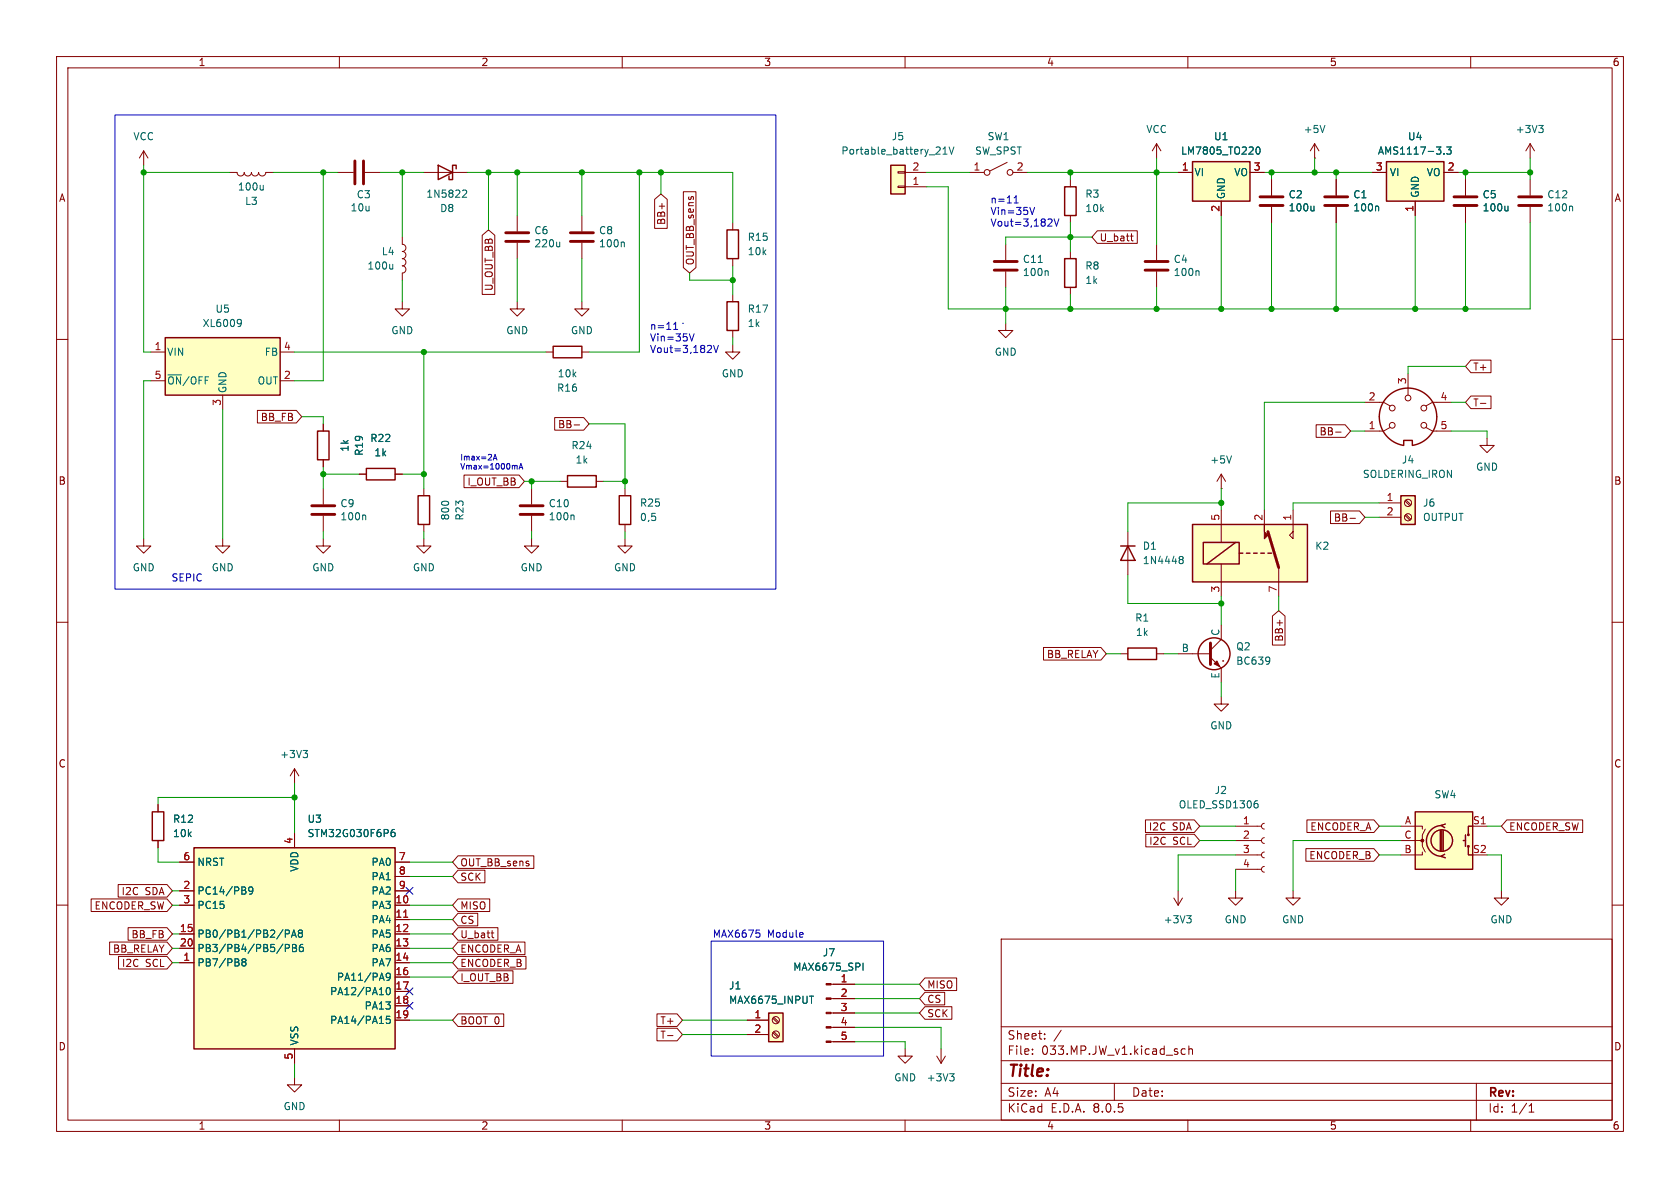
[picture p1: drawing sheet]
<svg xmlns="http://www.w3.org/2000/svg" width="297mm" height="210mm" viewBox="0 0 297 210" stroke-linecap="round" stroke-linejoin="round" font-family="sans-serif">
<g fill="none" stroke="#840000" stroke-width=".18">
<path d="M10 10h277v190h-277zM12 12h273v186h-273zM60 10v2M110 10v2M160 10v2M210 10v2M260 10v2M40.6 30.5h1.3a.64 .64 0 0 0 .6 .6 .64 .64 0 0 0 .7-.6 .64 .64 0 0 0 .6 .6 .64 .64 0 0 0 .6-.6 .64 .64 0 0 0 .7 .6 .64 .64 0 0 0 .6-.6 .64 .64 0 0 0 .7 .6 .64 .64 0 0 0 .6-.6h1.3M59.7 30.5h2.8M64.5 30.5h2.8M74.9 30.5h7.6M91.4 38.1v2.8"/>
<path d="M129.5 39.4v1.2M171.4 30.5h2.6M178.1 28.7l-3.1 1.5M179.1 30.5h2.5M224.8 31.8v2.7M224.8 36.6v2.8M232.4 27.9h.1M232.4 25.4l-.8 1.3M232.4 25.4v2.5M232.4 25.4l.8 1.3M259.1 31.8v2.7M259.1 36.6v2.8"/>
<path d="M10 60h2M71.1 53.3v1.3h-1.3l1.3 1.3 1.3-1.3h-1.3M71.1 41.9v1.3a.64 .64 0 0 1 .7 .6 .64 .64 0 0 1-.7 .7 .64 .64 0 0 1 .7 .6 .64 .64 0 0 1-.7 .6M71.1 45.7a.64 .64 0 0 1 .7 .7 .64 .64 0 0 1-.7 .6 .64 .64 0 0 1 .7 .6 .64 .64 0 0 1-.7 .7v1.2M91.4 53.3v1.3h1.3l-1.3 1.3-1.2-1.3h1.2M91.4 42.9v2.8M129.5 45.7v1.3M129.5 52.1v1.2M129.5 58.4v1.3M177.8 57.2v1.2h1.3l-1.3 1.3-1.3-1.3h1.3M177.8 43.2v2.8M177.8 48v2.8"/>
<path d="M189.2 44.5v1.2M189.2 50.8v1.3M285 60h2M96.5 62.2h1.3M102.9 62.2h1.2M129.5 61v1.2h1.3l-1.3 1.3-1.2-1.3h1.2M99.1 85.1h1.2M105.4 85.1h1.3M199.4 94v7.6M10 110h2M198.1 115.6h1.3M204.5 115.6h1.2"/>
<path d="M285 110h2M215.9 123.2v1.3h1.3l-1.3 1.2-1.3-1.2h1.3M10 160h2M228.6 157.5v1.3h1.3l-1.3 1.2-1.3-1.2h1.3M285 160h2M177 166h108v32h-108zM60 198v2M110 198v2M160 198v2M177 194.5h108M177 191.5h108M177 187.5h108"/>
<path d="M177 181.5h108M182.5 186.3v.1M182.5 185.5v.1M184.7 183.6v.1M184.7 182.8v.1M187.6 182.1l-1.3 2M197 191.5v3M209.5 185.5l-.4-.1-.3 .3v.4l.2 .2h.5M210 198v2M210.2 185.5l.2-.1 .3 .1 .1 .9M210.2 184.9v1.5M260 198v2"/>
<path d="M261 191.5v6.5M270.3 196.6h.9M270.3 195.5l.4-.4v1.5"/>
<circle cx="174.5" cy="30.5" r=".51"/>
<circle cx="178.6" cy="30.5" r=".51"/>
</g>
<path d="M77.5 29.2l2.5 1.3-2.5 1.3zM80.6 29.8v-.6h-.6v2.6h-.6v-.7M128.5 53.3h2.1v5.1h-2.1zM128.5 40.6h2.1v5.1h-2.1zM188.2 45.7h2v5.1h-2zM97.8 61.2h5.1v2h-5.1zM100.3 84.1h5.1v2h-5.1zM198.1 96.5h2.6M199.4 96.5l1.3 2.6h-2.6zM199.4 114.6h5.1v2h-5.1z" fill="none" stroke="#840000" stroke-width=".25"/>
<g fill="none" stroke="#006464" stroke-width=".18">
<path d="M46.5 32.8v.8M46.5 33.5l-.1 .1M82 33.6l.4 .1 .1 .3-.8 .9h.8M232.3 36.4v.9M232.3 37.2l-.2 .1M234.2 22.2l-.4 1.2M266.6 36.4v.9M266.6 37.2l-.2 .1M69.4 46.7v.9M69.4 47.4l-.1 .2M98.9 42.8v.8M98.9 43.5l-.1 .1"/>
<path d="M183.6 46.4h.7M185.1 47.9l.2 .1v.7M208.6 98.9h.1M208.6 98.4h.3l.2 .1 .1 .2-.3 .2M208.7 98.9h.2M208.7 98.9l-.1 .1M208.9 98.9l.3 .3-.1 .3-.2 .1h-.3"/>
</g>
<path d="M62.7 28.4v4.1M64.3 28.4v4.1M222.8 36.3h4M222.8 34.8h4M257 36.3h4.1M257 34.8h4.1M89.4 42.7h4.1M89.4 41.1h4.1M175.8 47.8h4M175.8 46.2h4" fill="none" stroke="#840000" stroke-width=".51"/>
<path d="M157.5 29.2h2.5v5.1h-2.5z" fill="#ffffc2"/>
<path d="M158.7 30.4h1.3v.2h-1.3zM158.7 32.9h1.3v.2h-1.3zM160 33h3.8M160 30.5h3.8M208.3 115.6h5.7M214 116.2l1.9 1.9v2.6M215.9 110.5v2.5l-1.9 1.9M216.2 116.8h.1" fill="none" stroke="#840000" stroke-width=".18"/>
<g fill="none" stroke="#840000" stroke-width=".25">
<path d="M157.5 29.2h2.5v5.1h-2.5z"/>
<circle cx="214.6" cy="115.6" r="2.82"/>
</g>
<path d="M166.7 27.2h.7M166.7 26.3l.4-.3v1.2M167.8 26l.4 1.2 .4-1.2M224.4 116.2v.1a1.07 1.07 0 0 1-.1 1M224.5 116.7l-.1 .2" fill="none" stroke="#006464" stroke-width=".18"/>
<path d="M214 113.7v3.8" fill="none" stroke="#840000" stroke-width=".51"/>
<path d="M214.6 117.3l.5-.5 .5 1.1z" fill="#840000" stroke="#840000" stroke-width=".18"/>
<path d="M210.8 92.7h20.3v10.2h-20.3z" fill="#ffffc2"/>
<g fill="none" stroke="#840000" stroke-width=".18">
<path d="M270.5 31.8v2.7M270.5 36.6v2.8M110.5 95.3v1.2h1.3l-1.3 1.3-1.3-1.3h1.3M110.5 86.4v1.2M110.5 92.7v1.3M215.9 86.4h.1M215.9 83.8v2.6M215.9 90.2v5.7M215.9 99.7v5.7M215.9 83.8l-.8 1.3M215.9 83.8l.8 1.3M223.5 90.2v2.5"/>
<path d="M228.6 90.2v5.1l-.6-.7 .6-.6M226.1 100.3v5.1M218.4 153.7h4.6M218.4 151.1h4.6M218.4 148.6h4.6M218.4 146.1h4.6M223.5 153.2l-.3 .1-.2 .4 .2 .3 .3 .2M223.5 150.6l-.3 .2-.2 .3 .2 .4 .3 .1M223.5 148.1l-.3 .1-.2 .4 .2 .3 .3 .2M223.5 145.5l-.3 .2-.2 .4 .2 .3 .3 .2"/>
</g>
<path d="M109.5 87.6h2v5.1h-2zM210.8 92.7h20.3v10.2h-20.3zM212.7 95.9h6.4v3.8h-6.4zM218.4 95.9l-5 3.8M219.1 97.8h.6M220.3 97.8h.7M221.6 97.8h.6M222.9 97.8h.6M224.2 97.8h.6" fill="none" stroke="#840000" stroke-width=".25"/>
<path d="M268.5 36.3h4M268.5 34.8h4M224.2 94l1.9 6.3" fill="none" stroke="#840000" stroke-width=".51"/>
<path d="M223.5 92.7v1.3l.7 .6-.7 .7z" fill="#840000" stroke="#840000" stroke-width=".18"/>
<path d="M277.8 36.4l.2 .2v.7M217.7 80.6l-.4 1.3M222.1 141.5h.2M222.2 142l.2 .3v.3l-.2 .2" fill="none" stroke="#006464" stroke-width=".18"/>
<path d="M135.9 179.1h2.5v5.1h-2.5z" fill="#ffffc2"/>
<path d="M135.9 179.1h2.5v5.1h-2.5z" fill="none" stroke="#840000" stroke-width=".25"/>
<g fill="none" stroke="#840000" stroke-width=".18">
<path d="M270.5 25.4l-.8 1.3M270.5 25.4v2.5M270.5 25.4l.8 1.3M136.8 179.8l.9 .9M132.1 180.3h3.8M132.1 182.9h3.8M136.6 182.5l.9 .9M136.6 180l.9 .8M136.8 182.4l.9 .8"/>
<circle cx="137.2" cy="182.9" r=".63"/>
<circle cx="137.2" cy="180.3" r=".63"/>
</g>
<path d="M272 22.2h.8l-.4 .5M272.6 22.7l.2 .2v.3l-.2 .2M143.1 176.1h.7M143.5 176.1v1.3" fill="none" stroke="#006464" stroke-width=".18"/>
<path d="M245.1 28.6h10.2v7h-10.2z" fill="#ffffc2"/>
<path d="M245.1 28.6h10.2v7h-10.2z" fill="none" stroke="#840000" stroke-width=".25"/>
<g fill="none" stroke="#840000" stroke-width=".18">
<path d="M236.2 31.8v2.7M236.2 36.6v2.8M242.6 30.5h2.5M250.2 35.6v2.5M255.3 30.5h2.5M204.5 43.2v2.8M204.5 48v2.8M146.9 179.1h4.2M146.9 176.5h4.2M146.9 174h4.2M146.9 184.2h4.2M146.9 181.6h4.2"/>
<path d="M165.6 186.7l.8 1.3M166.4 185.4v2.6M167.1 186.7l-.7 1.3"/>
</g>
<path d="M243.5 36.4l.2 .2v.7M255.3 27.1v.1M255.8 26h.7l-.4 .5 .4 .1v.5l-.2 .1-.5-.1M211.8 47.9l.2 .1v.7M152.6 170.3v1.2M167.9 189.8h.8l-.5 .5M168.4 190.3l.3 .2v.3l-.3 .3" fill="none" stroke="#006464" stroke-width=".18"/>
<g fill="#840000" stroke="#840000" stroke-width=".18">
<path d="M146 184h.9v.3h-.9z"/>
<path d="M146 181.5h.9v.2h-.9z"/>
<path d="M146 178.9h.9v.3h-.9z"/>
<path d="M146 176.4h.9v.3h-.9z"/>
<path d="M146 173.9h.9v.2h-.9z"/>
</g>
<path d="M234.2 36.3h4.1M234.2 34.8h4.1M202.4 47.8h4.1M202.4 46.2h4.1" fill="none" stroke="#840000" stroke-width=".51"/>
<path d="M250.2 143.5h10.1v10.2h-10.1z" fill="#ffffc2"/>
<g fill="none" stroke="#840000" stroke-width=".25">
<path d="M250.2 143.5h10.1v10.2h-10.1zM254.6 146.8v3.6M254.9 145.9a2.73 2.73 0 0 0-2.7 2.7 2.73 2.73 0 0 0 2.7 2.8M254.9 146.8v3.6M255.1 146.8v3.6M255.4 151l-.6 .4 .7 .2M255.5 145.7l-.7 .2 .6 .4M258.7 148.6h.4M259.1 147.6v2M259.6 149.6v1.5h.7M260.3 146.1h-.7v1.5"/>
<circle cx="254.9" cy="148.6" r="1.9"/>
<circle cx="259.6" cy="147.6" r=".13"/>
<circle cx="259.6" cy="149.6" r=".13"/>
</g>
<circle cx="251.5" cy="148.6" r=".25" fill="#840000" stroke="#840000" stroke-width=".18"/>
<path d="M102.9 38.1v2.8M102.9 53.3v1.3h1.2l-1.2 1.3-1.3-1.3h1.3M102.9 42.9v2.8M247.6 146.1h3.9v.5M247.6 148.6h3.9v1l.5 1M251.5 150.6v.5h-3.9M252 146.6l-.5 1v1h-.5M260.3 146.1h2.6M265.4 157.5v1.3h1.3l-1.3 1.2-1.2-1.2h1.2M52.1 190.5v1.3h1.2l-1.2 1.2-1.3-1.2h1.3M160 185.4v1.3h1.3l-1.3 1.3-1.3-1.3h1.3" fill="none" stroke="#840000" stroke-width=".18"/>
<path d="M100.8 42.7h4.1M100.8 41.1h4.1" fill="none" stroke="#840000" stroke-width=".51"/>
<path d="M110.2 42.8l.2 .2v.6" fill="none" stroke="#006464" stroke-width=".18"/>
<path d="M34.3 149.9h35.5v35.5h-35.5z" fill="#ffffc2"/>
<path d="M248.2 78.6v-.7h1.5v.7M249.7 78.7a5.1 5.1 0 0 0 3.5-7.8 5.1 5.1 0 0 0-8.6 0 5.1 5.1 0 0 0 3.6 7.8M26.9 143.5h2.1v5.1h-2.1zM34.3 149.9h35.5v35.5h-35.5z" fill="none" stroke="#840000" stroke-width=".25"/>
<g fill="none" stroke="#840000" stroke-width=".18">
<path d="M204.5 25.4l-.8 1.3M204.5 25.4v2.5M204.5 25.4l.7 1.3M241.3 71.1h3.3l1.1 .7M245.7 75.6l-1.1 .6h-3.3M248.9 66v3.9M252.1 75.6l1.1 .6h3.3M256.5 71.1h-3.3l-1.1 .7M262.9 77.5v1.2h1.3l-1.3 1.3-1.3-1.3h1.3M39.4 95.3v1.2h-1.3l1.3 1.3 1.2-1.3h-1.2M52.1 135.9v2.5M52.1 135.9l-.8 1.3"/>
<path d="M52.1 135.9l.7 1.3M27.9 142.2v1.3M27.9 148.6v1.3M31.7 157.5h2.6M31.7 152.4h2.6M52.1 147.3v2.6M69.8 157.5h2.6M69.8 152.4h2.6M69.8 154.9h2.6M207.5 158.8l.8 1.2M208.3 157.5v2.5M209 158.8l-.7 1.2"/>
<path d="M218.4 157.5v1.3h1.3l-1.3 1.2-1.2-1.2h1.2M31.7 170.2h2.6M31.7 160h2.6M31.7 165.1h2.6M31.7 167.6h2.6M69.8 170.2h2.6M69.8 160h2.6M69.8 162.6h2.6M69.8 165.1h2.6M69.8 167.6h2.6M69.8 172.7h2.6M69.8 175.3h2.6"/>
<path d="M69.8 177.8h2.6M52.1 185.4v2.6M69.8 180.3h2.6"/>
<circle cx="246.1" cy="75.2" r=".51"/>
<circle cx="246.1" cy="72.1" r=".51"/>
<circle cx="248.9" cy="70.4" r=".51"/>
<circle cx="251.7" cy="75.2" r=".51"/>
<circle cx="251.7" cy="72.1" r=".51"/>
</g>
<g fill="none" stroke="#006464" stroke-width=".18">
<path d="M53.6 132.7h.8l-.5 .4M54.1 133.1l.3 .3v.3l-.3 .2M44.7 157.3l-.2 .3-.4-.1-.1-.2 .1-.4 .4-.1 .1 .1a.84 .84 0 0 1-.3 1.2h-.2M69.7 146.6l-.3 .1a.85 .85 0 0 0 0 1.2l.4-.1 .1-.4-.3-.3-.3 .1-.2 .2M43 170l-.2-.2 .2-.3h.2l.3 .2-.3 .3M43 170l-.2 .3v.3l.2 .2 .4-.1 .1-.2v-.2l-.3-.3M43 170h.2M50.4 165.1l.6-.1 .2-.2-.1-.3-.7-.1v1.3M50.4 167.6h.6l.2-.2-.1-.3-.7-.2v1.3M51.5 165.7l.5-1.3 .4 1.3M51.7 165.3h.6M51.7 166.9h.4l.3 .3-.3 .4 .3 .1v.3l-.2 .2h-.5z"/>
<path d="M51.7 167.6h.4M53 165l-.3-.3 .3-.3h.2l.3 .3-.3 .3M53 165l-.3 .2 .1 .4 .2 .1 .3-.1 .2-.2-.1-.3-.2-.1M53 165h.2M53.5 166.9l-.3 .1a.86 .86 0 0 0 0 1.2l.4-.1v-.4l-.2-.3-.4 .1-.1 .2M68.4 174.7l.2-.1a.68 .68 0 0 1 .4 .6 .68 .68 0 0 1-.4 .6l-.2-.1-.1-.3zM68.9 179.6h-.6v.7l.2-.2 .4 .1 .1 .2-.1 .4-.1 .1-.5-.1M69 172.6l-.2 .2h-.4l-.1-.2 .1-.5 .4-.1 .1 .2a.84 .84 0 0 1-.3 1.1h-.2M209.8 161.9h.8l-.4 .5M210.3 162.4l.3 .2v.3l-.3 .2"/>
</g>
<path d="M71.4 162.1h.7" fill="none" stroke="#a90000" stroke-width=".18"/>
<path d="M247.6 87.6h2.6v5.1h-2.6z" fill="#ffffc2"/>
<path d="M188.2 33h2v5.1h-2zM56.1 76.2h2.1v5.1h-2.1zM64.8 82.8h5v2h-5zM247.6 87.6h2.6v5.1h-2.6z" fill="none" stroke="#840000" stroke-width=".25"/>
<g fill="none" stroke="#840000" stroke-width=".18">
<path d="M189.2 31.8v1.2M189.2 38.1v1.3M57.1 74.9v1.3M57.1 81.3v1.3M63.5 83.8h1.3M69.8 83.8h1.3M94 86.4v2.8M94 91.2v2.8M243.8 88.9h3.8M243.8 91.4h3.8M248.4 91.1l.9 .8M248.4 88.6l.9 .8"/>
<path d="M248.6 90.9l.8 .9M248.6 88.4l.8 .8"/>
<circle cx="248.9" cy="88.9" r=".63"/>
<circle cx="248.9" cy="91.4" r=".63"/>
</g>
<path d="M91.9 90.9h4.1M91.9 89.4h4.1" fill="none" stroke="#840000" stroke-width=".51"/>
<path d="M101.3 91l.2 .2v.7" fill="none" stroke="#006464" stroke-width=".18"/>
<path d="M210.8 28.6h10.2v7h-10.2z" fill="#ffffc2"/>
<path d="M210.8 28.6h10.2v7h-10.2z" fill="none" stroke="#840000" stroke-width=".25"/>
<path d="M208.3 30.5h2.5M215.9 35.6v2.5M221 30.5h2.5M25.4 95.3v1.2h-1.3l1.3 1.3 1.3-1.3h-1.3M57.1 95.3v1.2h1.3l-1.3 1.3-1.2-1.3h1.2M57.1 86.4v2.8M57.1 91.2v2.8M94 95.3v1.2h1.2l-1.2 1.3-1.3-1.3h1.3" fill="none" stroke="#840000" stroke-width=".18"/>
<path d="M222.2 26.1l.1-.1a.68 .68 0 0 1 .5 .6 .68 .68 0 0 1-.5 .6l-.1-.1-.2-.3zM64.5 91l.2 .2v.7" fill="none" stroke="#006464" stroke-width=".18"/>
<path d="M55.1 90.9h4.1M55.1 89.4h4.1" fill="none" stroke="#840000" stroke-width=".51"/>
<path d="M29.2 59.7h20.3v10.2h-20.3z" fill="#ffffc2"/>
<path d="M29.2 59.7h20.3v10.2h-20.3zM73.9 87.6h2v5.1h-2z" fill="none" stroke="#840000" stroke-width=".25"/>
<g fill="none" stroke="#840000" stroke-width=".18">
<path d="M25.4 26.7l-.8 1.2M25.4 26.7v2.5M25.4 26.7l.8 1.2M115.7 35.2l1.1-.9 1.2 .9v5.2h-2.3zM120.8 33.9h2.2v13.4l-1.1 1-1.1-1zM208.3 30.5h2.5M215.9 35.6v2.5M221 30.5h2.5M224.8 31.8v2.7M224.8 36.6v2.8M236.2 31.8v2.7M236.2 36.6v2.8"/>
<path d="M242.6 30.5h2.5M250.2 35.6v2.5M255.3 30.5h2.5M259.1 31.8v2.7M259.1 36.6v2.8M85.2 41.6l1.2-1 1.1 1v10.4h-2.3zM194 40.8h7.1v2.2h-7.1l-1-1.1zM199.9 41.7h.4M200.1 42.5l.2 .1M26.7 62.2h2.5M26.7 67.3h2.5M39.4 69.9v2.5"/>
<path d="M45.5 72.5h6.9l.9 1.2-.9 1.1h-6.9zM49.5 62.2h2.6M49.5 67.3h2.6M57.1 74.9v1.3M98.1 73.8h5.1l.9 1.1-.9 1.1h-5.1zM101.5 75.1h1M232.7 75.1h5.1l1 1.1-1 1.1h-5.1zM236.1 76.4h1M260 63.7h3.6v2.2h-3.6l-.9-1.1zM260 70h3.6v2.2h-3.6l-.9-1.1zM261.7 71.3h1M57.1 81.3v1.3"/>
<path d="M63.5 83.8h1.3M69.8 83.8h1.3M74.9 95.3v1.2h1.3l-1.3 1.3-1.2-1.3h1.2M74.9 86.4v1.2M74.9 92.7v1.3M82 84h9.8l.9 1.1-.9 1.1h-9.8zM235.2 90.3h5.1l1 1.1-1 1.2h-5.1zM238.7 91.6h.9M184.5 114.5h10.1l1 1.1-1 1.1h-10.1zM224.9 108.9l1.2-.9 1.1 .9v5.1h-2.3zM16.1 158.9h13.4l1 1.1-1 1.1h-13.4zM20.9 156.4h8.6l1 1.1-1 1.1h-8.6z"/>
<path d="M27.9 142.2v1.3M27.9 148.6v1.3M31.7 157.5h2.6M31.7 152.4h2.6M52.1 147.3v2.6M69.8 157.5h2.6M69.8 152.4h2.6M69.8 154.9h2.6M81 153.8h4.7v2.3h-4.7l-1-1.2zM81 158.9h5.6v2.2h-5.6l-1-1.1zM81 151.3h13.4v2.2h-13.4l-1-1.1zM202.5 144.9h8.6l1 1.2-1 1.1h-8.6z"/>
<path d="M202.6 147.5h8.5l1 1.1-1 1.1h-8.5zM230.9 150h12l.9 1.1-.9 1.1h-12zM231 144.9h11.9l.9 1.2-.9 1.1h-11.9zM266.4 144.9h13.4v2.3h-13.4l-1-1.1zM19.4 166.5h10.1l1 1.1-1 1.2h-10.1zM21 169.1h8.5l1 1.1-1 1.1h-8.5zM22.6 164h6.9l1 1.1-1 1.1h-6.9zM31.7 170.2h2.6M31.7 160h2.6M31.7 165.1h2.6M31.7 167.6h2.6M69.8 170.2h2.6"/>
<path d="M69.8 160h2.6M69.8 162.6h2.6M69.8 165.1h2.6M69.8 167.6h2.6M69.8 172.7h2.6M69.8 175.3h2.6M69.8 177.8h2.6M81 161.4h3.5v2.3h-3.5l-1-1.1zM81 164h7v2.2h-7l-1-1.1zM81 169.1h12v2.2h-12l-1-1.1zM81 166.5h11.8v2.3h-11.8l-1-1.2zM81 179.2h8.1v2.3h-8.1l-1-1.2z"/>
<path d="M81 171.6h9.7v2.2h-9.7l-1-1.1zM86.8 164.9h.5M87.1 165.7l.2 .1M116.1 179.2h3.6l.9 1.1-.9 1.2h-3.6zM147.3 174h3.8M147.3 176.5h3.8M147.3 179.1h3.8M163.5 178h4.8v2.2h-4.8l-.9-1.1zM163.5 175.4h3.5v2.2h-3.5l-.9-1.1zM163.5 172.9h5.6v2.2h-5.6l-.9-1.1zM52.1 185.4v2.6M69.8 180.3h2.6"/>
<path d="M116.1 181.8h3.6l.9 1.1-.9 1.1h-3.6zM118 183.1h1M132.1 180.3h3.8M132.1 182.9h3.8M147.3 181.6h3.8M147.3 184.2h3.8"/>
</g>
<g fill="none" stroke="#006464" stroke-width=".18">
<path d="M222.2 26.1l.1-.1a.68 .68 0 0 1 .5 .6 .68 .68 0 0 1-.5 .6l-.1-.1-.2-.3zM232.3 36.4v.9M232.3 37.2l-.2 .1M243.5 36.4l.2 .2v.7M255.3 27.1v.1M255.8 26h.7l-.4 .5 .4 .1v.5l-.2 .1-.5-.1M266.6 36.4v.9M266.6 37.2l-.2 .1M42.2 56.5l.4 .1a.84 .84 0 0 1-.3 1.1M42.7 57l-.2 .2h-.3M44.7 157.3l-.2 .3-.4-.1-.1-.2 .1-.4 .4-.1 .1 .1a.84 .84 0 0 1-.3 1.2h-.2M69.7 146.6l-.3 .1a.85 .85 0 0 0 0 1.2l.4-.1 .1-.4-.3-.3-.3 .1-.2 .2"/>
<path d="M43 170l-.2-.2 .2-.3h.2l.3 .2-.3 .3M43 170l-.2 .3v.3l.2 .2 .4-.1 .1-.2v-.2l-.3-.3M43 170h.2M50.4 165.1l.6-.1 .2-.2-.1-.3-.7-.1v1.3M50.4 167.6h.6l.2-.2-.1-.3-.7-.2v1.3M51.5 165.7l.5-1.3 .4 1.3M51.7 165.3h.6M51.7 166.9h.4l.3 .3-.3 .4 .3 .1v.3l-.2 .2h-.5zM51.7 167.6h.4M53 165l-.3-.3 .3-.3h.2l.3 .3-.3 .3M53 165l-.3 .2 .1 .4 .2 .1 .3-.1 .2-.2-.1-.3-.2-.1M53 165h.2"/>
<path d="M53.5 166.9l-.3 .1a.86 .86 0 0 0 0 1.2l.4-.1v-.4l-.2-.3-.4 .1-.1 .2M68.4 174.7l.2-.1a.68 .68 0 0 1 .4 .6 .68 .68 0 0 1-.4 .6l-.2-.1-.1-.3zM68.9 179.6h-.6v.7l.2-.2 .4 .1 .1 .2-.1 .4-.1 .1-.5-.1M69 172.6l-.2 .2h-.4l-.1-.2 .1-.5 .4-.1 .1 .2a.84 .84 0 0 1-.3 1.1h-.2M143.1 176.1h.7M143.5 176.1v1.3M152.6 170.3v1.2"/>
</g>
<g fill="none" stroke="#0000c2" stroke-width=".18">
<path d="M20.3 20.3h116.9v83.8h-116.9zM179.3 35.9h.7M179.3 35l.3-.4v1.3M182.1 36.7l.4 1.2 .4-1.2M185.7 38.7l.3 .2-.1 .3-.7 .8h.8M186.4 38.7l.4 1.3 .4-1.3M119.1 58.2h.7M119.1 57.3l.3-.3v1.2M120.6 57.2h.1M121.9 59l.4 1.3 .4-1.3M125.6 61.1l.2 .2-.1 .3-.7 .7h.8M126.2 61.1l.4 1.2 .4-1.2"/>
<path d="M87.2 81.3l.3-1 .4 1M87.3 81h.5M91.3 82.3l.1 .1v.5M91.8 82.9l.3-1 .3 1M91.9 82.6h.4M125.7 166.4h30.5v20.3h-30.5zM133.7 164.4h.6M134.1 164.9l.3 .2v.3l-.3 .3"/>
</g>
<g fill="none" stroke="#009600" stroke-width=".18">
<path d="M25.4 30.5h15.2M25.4 29.2v33h1.3M48.3 30.5h11.4M57.1 30.5v36.8h-5M67.3 30.5h7.6M71.1 30.5v11.4M82.5 30.5h47v8.9M86.4 30.5v10.1M91.4 30.5v7.6M102.9 30.5v7.6M113 30.5v31.7h-8.9M116.8 30.5v3.8"/>
<path d="M163.8 33h3.8v21.6h102.9v-15.2M163.8 30.5h7.6M181.6 30.5h26.7M189.2 30.5v1.3M189.2 39.4v5.1M204.5 27.9v15.3M215.9 38.1v16.5M223.5 30.5h19.1M224.8 30.5v1.3M224.8 39.4v15.2M232.4 27.9v2.6M236.2 30.5v1.3"/>
<path d="M236.2 39.4v15.2M250.2 38.1v16.5M257.8 30.5h12.7M259.1 30.5v1.3M259.1 39.4v15.2M270.5 27.9v3.9M71.1 49.5v3.8M91.4 45.7v7.6M102.9 45.7v7.6M121.9 48.3v1.2h7.6M129.5 47v5.1M129.5 59.7v1.3"/>
<path d="M177.8 50.8v6.4M189.2 52.1v2.5M193 41.9h-15.2v1.3M204.5 50.8v3.8M26.7 67.3h-1.3v28M39.4 72.4v22.9M52.1 62.2h44.4M53.3 73.7h3.8v1.2M74.9 62.2v24.2M104.1 74.9h6.4v11.5M238.8 76.2h2.5M241.3 71.1h-17.8v19.1"/>
<path d="M256.5 76.2h6.4v1.3M256.5 71.1h2.6M259.1 64.8h-10.2v1.2M57.1 82.6v3.8M57.1 94v1.3M57.1 83.8h6.4M71.1 83.8h3.8M74.9 94v1.3M92.7 85.1h6.4M94 85.1v1.3M94 94v1.3M106.7 85.1h3.8"/>
<path d="M110.5 94v1.3M215.9 86.4v3.8M215.9 88.9h-16.5v5.1M241.3 91.4h2.5M243.8 88.9h-15.2v1.3M195.6 115.6h2.5M199.4 101.6v5.1h16.5M205.7 115.6h2.6M215.9 105.4v5.1M226.1 105.4v2.6M52.1 138.4v8.9M215.9 120.7v2.5"/>
<path d="M27.9 149.9v2.5h3.8M30.5 157.5h1.2M52.1 141h-24.2v1.2M72.4 152.4h7.6M72.4 154.9h7.6M212.1 148.6h6.3M212.1 146.1h6.3M218.4 151.1h-10.1v6.4M218.4 153.7v3.8M243.8 146.1h3.8M243.8 151.1h3.8M247.6 148.6h-19v8.9"/>
<path d="M262.9 146.1h2.5M262.9 151.1h2.5v6.4M30.5 160h1.2M30.5 167.6h1.2M30.5 170.2h1.2M30.5 165.1h1.2M72.4 160h7.6M72.4 167.6h7.6M72.4 170.2h7.6M72.4 165.1h7.6M72.4 162.6h7.6M72.4 172.7h7.6"/>
<path d="M151.1 176.5h11.5M151.1 174h11.5M151.1 179.1h11.5M52.1 188v2.5M72.4 180.3h7.6M120.6 180.3h11.5M120.6 182.9h11.5M151.1 181.6h15.3v3.8M151.1 184.2h8.9v1.2"/>
</g>
<path d="M71.8 156.9l1.2 1.2M73 156.9l-1.2 1.2M71.8 177.2l1.2 1.2M71.8 174.7l1.2 1.2M73 177.2l-1.2 1.2M73 174.7l-1.2 1.2" fill="none" stroke="#000084" stroke-width=".18"/>
<path d="M71.4 162.1h.7" fill="none" stroke="#a90000" stroke-width=".18"/>
<g fill="#009600" stroke="#009600" stroke-width=".18">
<circle cx="177.8" cy="54.6" r=".46"/>
<circle cx="129.5" cy="49.5" r=".46"/>
<circle cx="204.5" cy="30.5" r=".46"/>
<circle cx="189.2" cy="30.5" r=".46"/>
<circle cx="189.2" cy="41.9" r=".46"/>
<circle cx="224.8" cy="30.5" r=".46"/>
<circle cx="215.9" cy="54.6" r=".46"/>
<circle cx="224.8" cy="54.6" r=".46"/>
<circle cx="204.5" cy="54.6" r=".46"/>
<circle cx="189.2" cy="54.6" r=".46"/>
<circle cx="232.4" cy="30.5" r=".46"/>
<circle cx="259.1" cy="30.5" r=".46"/>
<circle cx="259.1" cy="54.6" r=".46"/>
<circle cx="236.2" cy="54.6" r=".46"/>
<circle cx="250.2" cy="54.6" r=".46"/>
<circle cx="270.5" cy="30.5" r=".46"/>
<circle cx="236.2" cy="30.5" r=".46"/>
<circle cx="215.9" cy="106.7" r=".46"/>
<circle cx="215.9" cy="88.9" r=".46"/>
<circle cx="113" cy="30.5" r=".46"/>
<circle cx="116.8" cy="30.5" r=".46"/>
<circle cx="110.5" cy="85.1" r=".46"/>
<circle cx="94" cy="85.1" r=".46"/>
<circle cx="91.4" cy="30.5" r=".46"/>
<circle cx="102.9" cy="30.5" r=".46"/>
<circle cx="71.1" cy="30.5" r=".46"/>
<circle cx="74.9" cy="62.2" r=".46"/>
<circle cx="57.1" cy="30.5" r=".46"/>
<circle cx="25.4" cy="30.5" r=".46"/>
<circle cx="86.4" cy="30.5" r=".46"/>
<circle cx="74.9" cy="83.8" r=".46"/>
<circle cx="57.1" cy="83.8" r=".46"/>
<circle cx="52.1" cy="141" r=".46"/>
</g>
<text font-size="2.8" fill="#840000" x="178" y="190.9">Title:</text>
<g font-size="2.1" fill="#840000">
<text x="178" y="184">Sheet:</text>
<text x="178" y="186.7">File:</text>
<text x="184.1" y="186.7">033.MP.JW_v1.kicad_sch</text>
<text x="178" y="196.9">KiCad</text>
<text x="178" y="194.1">Size:</text>
<text x="184.7" y="194.1">A4</text>
<text x="185.7" y="196.9">E.D.A.</text>
<text x="193.3" y="196.9">8.0.5</text>
<text x="200" y="194.1">Date:</text>
<text x="263" y="194.3">Rev:</text>
<text x="263" y="196.9">Id:</text>
<text x="267.1" y="196.9">1/1</text>
</g>
<g font-size="1.8" fill="#840000">
<text x="35" y="11.9">1</text>
<text x="85" y="11.9">2</text>
<text x="135" y="11.9">3</text>
<text x="185" y="11.9">4</text>
<text x="235" y="11.9">5</text>
<text x="285" y="11.9">6</text>
<text x="10.3" y="35.9">A</text>
<text x="285.3" y="35.9">A</text>
<text x="117.8" y="39.9" transform="rotate(-90 117.8 39.9)">BB+</text>
<text x="122.9" y="47" transform="rotate(-90 122.9 47)">OUT_BB_sens</text>
<text x="194.3" y="42.9">U_batt</text>
<text x="87.3" y="51.5" transform="rotate(-90 87.3 51.5)">U_OUT_BB</text>
<text x="260.3" y="65.7">T+</text>
<text x="46" y="74.6">BB_FB</text>
<text x="98.6" y="75.9">BB-</text>
<text x="233.2" y="77.2">BB-</text>
<text x="260.3" y="72.1">T-</text>
<text x="10.3" y="85.9">B</text>
<text x="82.5" y="86">I_OUT_BB</text>
<text x="285.3" y="85.9">B</text>
<text x="235.7" y="92.4">BB-</text>
<text x="227" y="113.5" transform="rotate(-90 227 113.5)">BB+</text>
<text x="185" y="116.5">BB_RELAY</text>
<text x="10.3" y="135.9">C</text>
<text x="285.3" y="135.9">C</text>
<text x="203" y="147">I2C</text>
<text x="203.1" y="149.5">I2C</text>
<text x="207.3" y="147">SDA</text>
<text x="207.3" y="149.5">SCL</text>
<text x="231.5" y="147">ENCODER_A</text>
<text x="266.7" y="147">ENCODER_SW</text>
<text x="81.3" y="155.9">SCK</text>
<text x="81.3" y="153.4">OUT_BB_sens</text>
<text x="231.4" y="152.1">ENCODER_B</text>
<text x="16.6" y="161">ENCODER_SW</text>
<text x="21.4" y="158.4">I2C</text>
<text x="25.6" y="158.4">SDA</text>
<text x="81.3" y="161">MISO</text>
<text x="23.1" y="166.1">BB_FB</text>
<text x="81.3" y="163.5">CS</text>
<text x="81.3" y="166.1">U_batt</text>
<text x="19.9" y="168.6">BB_RELAY</text>
<text x="21.4" y="171.1">I2C</text>
<text x="25.7" y="171.1">SCL</text>
<text x="81.3" y="171.1">ENCODER_B</text>
<text x="81.3" y="168.6">ENCODER_A</text>
<text x="81.3" y="173.7">I_OUT_BB</text>
<text x="163.8" y="177.5">CS</text>
<text x="163.8" y="174.9">MISO</text>
<text x="10.3" y="185.9">D</text>
<text x="81.3" y="181.3">BOOT 0</text>
<text x="116.6" y="183.8">T-</text>
<text x="116.6" y="181.3">T+</text>
<text x="163.8" y="180">SCK</text>
<text x="285.3" y="185.9">D</text>
<text x="35" y="199.9">1</text>
<text x="85" y="199.9">2</text>
<text x="135" y="199.9">3</text>
<text x="185" y="199.9">4</text>
<text x="235" y="199.9">5</text>
<text x="285" y="199.9">6</text>
</g>
<g font-size="1.8" fill="#006464">
<text x="202.6" y="23.7">VCC</text>
<text x="230.4" y="23.7">+5V</text>
<text x="267.9" y="23.7">+3V3</text>
<text x="23.5" y="25">VCC</text>
<text x="148.6" y="27.5">Portable_battery_21V</text>
<text x="157.6" y="25">J5</text>
<text x="172.3" y="27.5">SW_SPST</text>
<text x="174.5" y="25">SW1</text>
<text x="208.7" y="27.5">LM7805_TO220</text>
<text x="214.5" y="25">U1</text>
<text x="243.5" y="27.5">AMS1117-3.3</text>
<text x="248.8" y="25">U4</text>
<text x="42" y="33.9">100u</text>
<text x="63" y="35.3">C3</text>
<text x="75.3" y="35.2">1N5822</text>
<text x="191.8" y="35.2">R3</text>
<text x="211.1" y="31.3">VI</text>
<text x="216.8" y="35.3" transform="rotate(-90 216.8 35.3)">GND</text>
<text x="218.1" y="31.3">VO</text>
<text x="227.7" y="35.3">C2</text>
<text x="239.2" y="35.3">C1</text>
<text x="245.6" y="31.3">VI</text>
<text x="251.1" y="35.1" transform="rotate(-90 251.1 35.1)">GND</text>
<text x="252.1" y="31.3">VO</text>
<text x="262" y="35.3">C5</text>
<text x="273.4" y="35.3">C12</text>
<text x="43.2" y="36.4">L3</text>
<text x="61.9" y="37.6">10u</text>
<text x="77.7" y="37.7">D8</text>
<text x="94.4" y="41.6">C6</text>
<text x="105.8" y="41.6">C8</text>
<text x="191.8" y="37.7">10k</text>
<text x="227.7" y="37.6">100u</text>
<text x="239.2" y="37.6">100n</text>
<text x="262" y="37.6">100u</text>
<text x="273.4" y="37.6">100n</text>
<text x="64.9" y="47.9">100u</text>
<text x="67.4" y="45.3">L4</text>
<text x="94.4" y="43.9">220u</text>
<text x="105.8" y="43.9">100n</text>
<text x="132.1" y="45.3">10k</text>
<text x="132.1" y="42.8">R15</text>
<text x="180.7" y="46.7">C11</text>
<text x="191.8" y="47.9">R8</text>
<text x="207.4" y="46.7">C4</text>
<text x="180.7" y="49">100n</text>
<text x="191.8" y="50.4">1k</text>
<text x="207.4" y="49">100n</text>
<text x="35.7" y="58">XL6009</text>
<text x="38" y="55.5">U5</text>
<text x="69.1" y="59.3">GND</text>
<text x="89.4" y="59.3">GND</text>
<text x="100.8" y="59.3">GND</text>
<text x="132.1" y="55.5">R17</text>
<text x="132.1" y="58">1k</text>
<text x="29.5" y="63.1">VIN</text>
<text x="46.7" y="63.1">FB</text>
<text x="175.8" y="63.1">GND</text>
<text x="29.5" y="68.2">~{ON}/OFF</text>
<text x="40.2" y="69.6" transform="rotate(-90 40.2 69.6)">GND</text>
<text x="45.4" y="68.2">OUT</text>
<text x="98.4" y="69.4">R16</text>
<text x="98.5" y="66.9">10k</text>
<text x="127.5" y="66.9">GND</text>
<text x="61.8" y="80" transform="rotate(-90 61.8 80)">1k</text>
<text x="64.4" y="80.7" transform="rotate(-90 64.4 80.7)">R19</text>
<text x="65.4" y="78.3">R22</text>
<text x="66.1" y="80.9">1k</text>
<text x="100.9" y="79.6">R24</text>
<text x="101.6" y="82.1">1k</text>
<text x="213.9" y="82.1">+5V</text>
<text x="247.7" y="82.1">J4</text>
<text x="260.9" y="83.4">GND</text>
<text x="60.1" y="89.9">C9</text>
<text x="96.9" y="89.9">C10</text>
<text x="113" y="89.8">R25</text>
<text x="240.8" y="84.7">SOLDERING_IRON</text>
<text x="251.5" y="89.8">J6</text>
<text x="60.1" y="92.2">100n</text>
<text x="79.6" y="92.1" transform="rotate(-90 79.6 92.1)">800</text>
<text x="82.1" y="92.1" transform="rotate(-90 82.1 92.1)">R23</text>
<text x="96.9" y="92.2">100n</text>
<text x="113" y="92.3">0,5</text>
<text x="251.5" y="92.3">OUTPUT</text>
<text x="23.4" y="101.2">GND</text>
<text x="37.3" y="101.2">GND</text>
<text x="55.1" y="101.2">GND</text>
<text x="72.9" y="101.2">GND</text>
<text x="91.9" y="101.2">GND</text>
<text x="108.5" y="101.2">GND</text>
<text x="201.9" y="97.4">D1</text>
<text x="201.9" y="99.9">1N4448</text>
<text x="232.4" y="97.4">K2</text>
<text x="200.6" y="110.1">R1</text>
<text x="200.7" y="112.6">1k</text>
<text x="215.6" y="112.5" transform="rotate(-90 215.6 112.5)">C</text>
<text x="208.8" y="115.3">B</text>
<text x="218.4" y="117.7">BC639</text>
<text x="218.4" y="115.2">Q2</text>
<text x="215.6" y="120.1" transform="rotate(-90 215.6 120.1)">E</text>
<text x="213.9" y="129.1">GND</text>
<text x="49.4" y="134.2">+3V3</text>
<text x="208.3" y="143.1">OLED_SSD1306</text>
<text x="214.6" y="140.6">J2</text>
<text x="253.5" y="141.3">SW4</text>
<text x="30.5" y="148.2">10k</text>
<text x="30.5" y="145.6">R12</text>
<text x="54.3" y="145.6">U3</text>
<text x="54.3" y="148.2">STM32G030F6P6</text>
<text x="34.8" y="153.3">NRST</text>
<text x="52.9" y="154.2" transform="rotate(-90 52.9 154.2)">VDD</text>
<text x="65.6" y="153.3">PA0</text>
<text x="65.6" y="155.8">PA1</text>
<text x="34.8" y="158.3">PC14/PB9</text>
<text x="34.8" y="160.9">PC15</text>
<text x="65.6" y="160.9">PA3</text>
<text x="65.6" y="158.3">PA2</text>
<text x="34.8" y="166">PB0/PB1/PB2/PA8</text>
<text x="65.6" y="163.4">PA4</text>
<text x="65.6" y="166">PA5</text>
<text x="205.6" y="163.4">+3V3</text>
<text x="216.4" y="163.4">GND</text>
<text x="226.6" y="163.4">GND</text>
<text x="263.4" y="163.4">GND</text>
<text x="34.8" y="171">PB7/PB8</text>
<text x="34.8" y="168.5">PB3/PB4/PB5/PB6</text>
<text x="59.5" y="173.6">PA11/PA9</text>
<text x="65.6" y="168.5">PA6</text>
<text x="65.6" y="171">PA7</text>
<text x="140.1" y="171.8">MAX6675_SPI</text>
<text x="145.4" y="169.3">J7</text>
<text x="58.3" y="176.1">PA12/PA10</text>
<text x="64.4" y="178.7">PA13</text>
<text x="128.8" y="175.1">J1</text>
<text x="128.8" y="177.6">MAX6675_INPUT</text>
<text x="52.9" y="184.9" transform="rotate(-90 52.9 184.9)">VSS</text>
<text x="58.3" y="181.2">PA14/PA15</text>
<text x="158" y="191.4">GND</text>
<text x="163.7" y="191.4">+3V3</text>
<text x="50" y="196.4">GND</text>
</g>
<g font-size="1.8" fill="#a90000">
<text x="161.2" y="32.8">1</text>
<text x="161.2" y="30.2">2</text>
<text x="172" y="30.2">1</text>
<text x="179.6" y="30.2">2</text>
<text x="208.8" y="30.2">1</text>
<text x="221.5" y="30.2">3</text>
<text x="243.1" y="30.2">3</text>
<text x="255.8" y="30.2">2</text>
<text x="215.6" y="37.5" transform="rotate(-90 215.6 37.5)">2</text>
<text x="249.9" y="37.5" transform="rotate(-90 249.9 37.5)">1</text>
<text x="27.2" y="62">1</text>
<text x="50.1" y="62">4</text>
<text x="27.2" y="67.1">5</text>
<text x="39.1" y="71.8" transform="rotate(-90 39.1 71.8)">3</text>
<text x="50.1" y="67.1">2</text>
<text x="241.9" y="70.9">2</text>
<text x="248.7" y="68" transform="rotate(-90 248.7 68)">3</text>
<text x="254.6" y="70.9">4</text>
<text x="241.9" y="75.9">1</text>
<text x="254.6" y="75.9">5</text>
<text x="245" y="88.6">1</text>
<text x="215.6" y="92.1" transform="rotate(-90 215.6 92.1)">5</text>
<text x="223.3" y="92.1" transform="rotate(-90 223.3 92.1)">2</text>
<text x="228.3" y="92.1" transform="rotate(-90 228.3 92.1)">1</text>
<text x="245" y="91.2">2</text>
<text x="215.6" y="104.8" transform="rotate(-90 215.6 104.8)">3</text>
<text x="225.8" y="104.8" transform="rotate(-90 225.8 104.8)">7</text>
<text x="51.8" y="149.3" transform="rotate(-90 51.8 149.3)">4</text>
<text x="219.6" y="145.8">1</text>
<text x="219.6" y="148.3">2</text>
<text x="248.2" y="148.3">C</text>
<text x="248.3" y="145.8">A</text>
<text x="260.3" y="145.8">S1</text>
<text x="32.3" y="152.1">6</text>
<text x="70.4" y="152.1">7</text>
<text x="70.4" y="154.7">8</text>
<text x="219.6" y="150.9">3</text>
<text x="219.6" y="153.4">4</text>
<text x="248.2" y="150.9">B</text>
<text x="260.3" y="150.9">S2</text>
<text x="32.3" y="157.2">2</text>
<text x="32.3" y="159.8">3</text>
<text x="69.8" y="159.8">10</text>
<text x="70.4" y="157.2">9</text>
<text x="31.7" y="164.8">15</text>
<text x="31.7" y="167.4">20</text>
<text x="69.8" y="162.3">11</text>
<text x="69.8" y="164.8">12</text>
<text x="69.8" y="167.4">13</text>
<text x="32.3" y="169.9">1</text>
<text x="69.8" y="169.9">14</text>
<text x="69.8" y="172.5">16</text>
<text x="148.5" y="173.7">1</text>
<text x="69.8" y="175">17</text>
<text x="69.8" y="177.5">18</text>
<text x="148.5" y="176.3">2</text>
<text x="148.5" y="178.8">3</text>
<text x="69.8" y="180.1">19</text>
<text x="133.3" y="180.1">1</text>
<text x="133.3" y="182.6">2</text>
<text x="148.5" y="181.4">4</text>
<text x="148.5" y="183.9">5</text>
<text x="51.8" y="187.4" transform="rotate(-90 51.8 187.4)">5</text>
</g>
<g font-size="1.8" fill="#0000c2">
<text x="175" y="36">n=11</text>
<text x="175" y="38.1">Vin=35V</text>
<text x="175" y="40.1">Vout=3,182V</text>
<text x="114.8" y="58.4">n=11</text>
<text x="114.8" y="60.4">Vin=35V</text>
<text x="114.8" y="62.5">Vout=3,182V</text>
<text x="30.2" y="102.9">SEPIC</text>
<text x="125.9" y="166">MAX6675</text>
<text x="135.7" y="166">Module</text>
</g>
<g font-size="1.4" fill="#0000c2">
<text x="81.3" y="81.5">Imax=2A</text>
<text x="81.3" y="83.1">Vmax=1000mA</text>
</g>
</svg>
